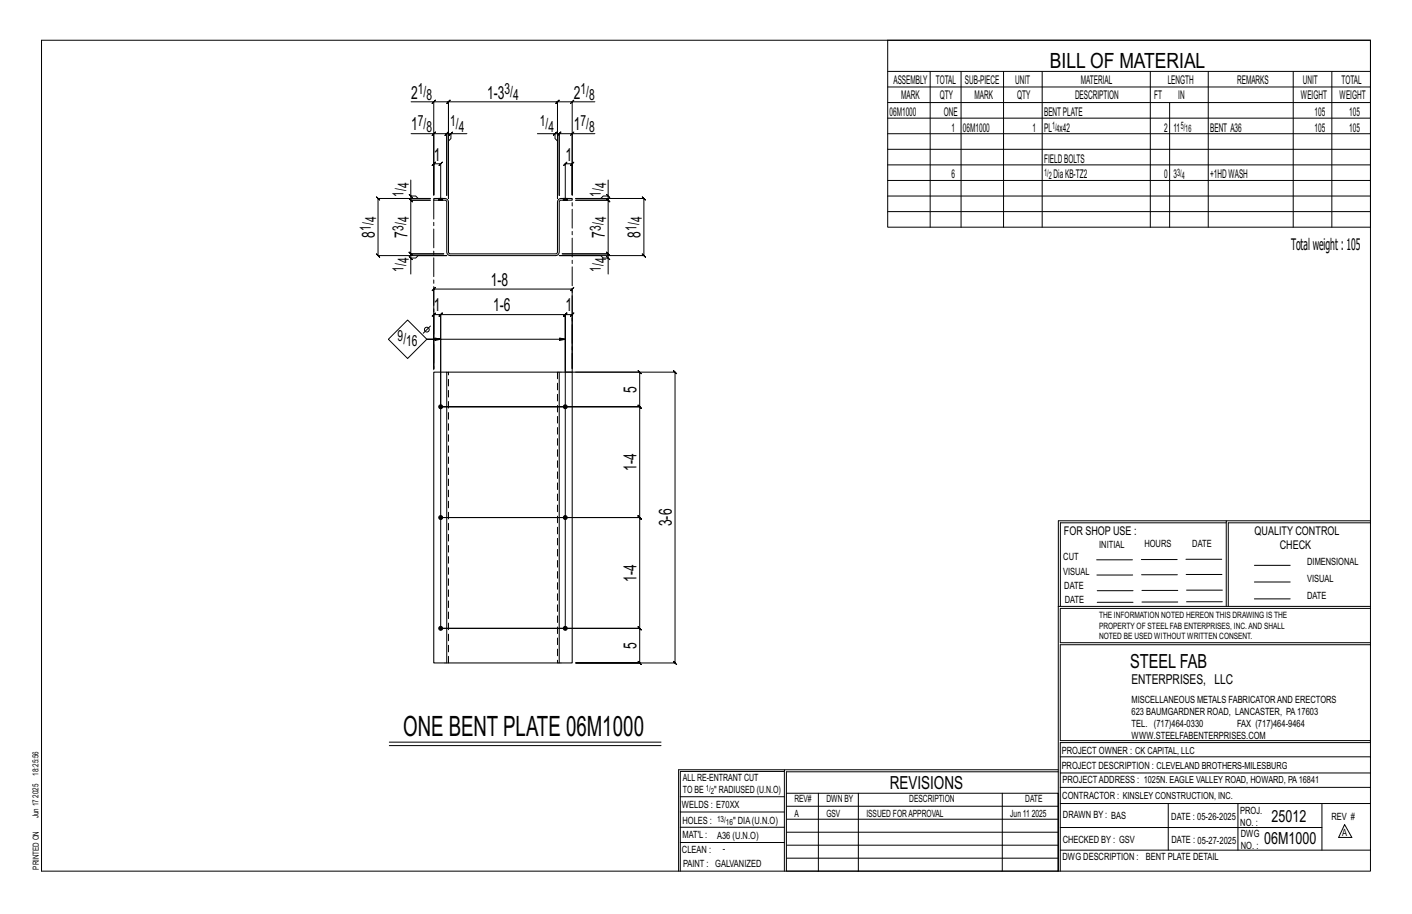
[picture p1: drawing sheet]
<svg xmlns="http://www.w3.org/2000/svg" width="432mm" height="279mm" viewBox="0 0 432 279" stroke-linecap="round" stroke-linejoin="round" font-family="sans-serif">
<g fill="none" stroke="#000" stroke-width=".31">
<path d="M12.7 12.3h406.4v254h-406.4zM271.5 12.3h147.6v57.2h-147.6zM125.7 31.1h6.9v28.5v-9.5l-.5 .5 1-1-.5 .5h2.2l-.5 .5 1-1-.5 .5v10.6M132.6 31.1l-.5 .5 1-1zM132.6 31.1h4.5l-.5 .5 1-1-.5 .5v29.6M175 31.1h-4.5l.5-.5-1 1 .5-.5v29.6M175.5 30.6l-1 1zM181.9 31.1h-6.9v28.5M271.5 21.8h147.6M271.5 26.6h147.6M271.5 31.4h147.6M271.5 36.1h147.6"/>
<path d="M284.5 21.8v47.7M293.9 21.8v47.7M306.9 21.8v47.7M318.7 21.8v47.7M351.8 21.8v47.7M357.7 31.4v38.1M369.5 21.8v47.7M395.5 21.8v47.7M407.3 21.8v47.7M125.1 59.4l1 1zM125.6 55v4.9h1.5l.8 .8h3.7h-16l-.5-.5 1 1-.5-.5v17.4l-.5-.5 1 1-.5-.5h21h-8.7l-.8 .8h-1.5v4.9M125.6 59.9v1.3l-.5-.5 1 1-.5-.5h6h-6l-.5-.5 1 1-.5-.5v16.4l-.5-.5 1 1-.5-.5h10.1h-10.1l-.5-.5 1 1-.5-.5v1.3"/>
<path d="M125.7 40.9h6.9v18.7M132.1 41.4l1-1zM132.6 40.9h4l-.5 .5 1-1-.5 .5v18.9v-18.9l-.5 .5 1-1-.5 .5h1.3M138.4 40.4l-1 1zM142.8 40.9h-4.9v1.5l-.8 .7v17.6v-29.6l-.5 .5 1-1-.5 .5h33.4l-.5 .5 1-1-.5 .5v29.6M164.3 40.9h5.4v1.5l.8 .7v17.6M169.2 41.4l1-1zM169.7 40.9h1.3l-.5 .5 1-1-.5 .5v18.9v-18.9l-.5 .5 1-1-.5 .5h4M175.5 40.4l-1 1zM181.9 40.9h-6.9v18.7v-9.5l.5-.5-1 1 .5-.5h-2.1l.5-.5-1 1 .5-.5v10.6M185.5 59.4l1 1zM186 59.9v1.3l-.5-.5 1 1-.5-.5h-10h10l-.5-.5 1 1-.5-.5v16.4l-.5-.5 1 1-.5-.5h-14.1h14.1l-.5-.5 1 1-.5-.5v1.3"/>
<path d="M186 55v4.9h-1.5l-.8 .8h-7.7h20.9l-.5-.5 1 1-.5-.5v17.4l-.5-.5 1 1-.5-.5h-25.9h12.7l.8 .8h1.5v4.9M271.5 40.9h147.6M271.5 45.6h147.6M271.5 50.4h147.6M271.5 55.2h147.6M271.5 59.9h147.6M125.1 78.4l1 1zM185.5 78.4l1 1zM271.5 64.7h147.6M131.6 99.7l-2.2 2.2M118.8 103.7l5.8-5.9 5.9 5.9-5.9 5.9zM134.8 103.7l-1.8-.4v.8l1.8-.4h-4.3h42.4l-1.8 .4v-.8l1.8 .4"/>
<path d="M176 113.8h30.4l-.5-.5 1 1-.5-.5v88.9l-.5-.5 1 1-.5-.5h-30.4h19.6l.5 .5-1-1 .5 .5v-10.6l.5 .5-1-1 .5 .5h-60.8M134.8 124.3v-28.1l.5-.5-1 1 .5-.5h-2.2l.5-.5-1 1 .5-.5v16.5v-24.3l-.5 .5 1-1-.5 .5h42.4l-.5 .5 1-1-.5 .5v24.3v-16.5l.5-.5-1 1 .5-.5h-2.1l.5-.5-1 1 .5-.5v17.6h22.7l-.5-.5 1 1-.5-.5v10.5l-.5-.5 1 1-.5-.5h-60.8h60.8l-.5-.5 1 1-.5-.5v33.9l-.5-.5 1 1-.5-.5h-60.8h60.8l-.5-.5 1 1-.5-.5v33.9l-.5-.5 1 1-.5-.5h-60.8v-95.9l-.5 .5 1-1-.5 .5h38.1l-.5 .5 1-1-.5 .5v95.9M375 159.8h-50.7v25.6M375 159.2h-51.3l-.1 107.1M419.1 159.2h-44.1v26.2M419.1 159.8h-43.5v25.6M335.4 171.1h10.9M335.4 175.8h11M349 171h11M349.1 175.7h11M362.7 171h10.9M362.7 175.6h11"/>
<path d="M383.6 172.8h11M383.6 177.9h11M323.7 185.4h95.4M335.5 184.1h11M335.5 180.6h11M349.2 184h11M349.2 180.5h11M362.9 180.4h10.9M362.9 184h10.9M383.6 183.1h11M419.1 186h-94.9v10.5h94.9M419.1 197.1h-94.9v29.3h94.9v.6h-94.9v39.3"/>
<path d="M119.1 226.9h83.1M119.1 227.9h83.1M239.9 235.8h-31.9v30.5M239.9 235.3h-32.4v31M323.6 235.3h-83.7v31M323.6 235.9h-83.1v6.6M324.2 236.3h94.9M324.2 231.4h94.9M208 252.9h31.9M208 257.5h31.9M208 243.6h31.9M208 248.2h31.9"/>
<path d="M240.5 242.5h83.1v23.8h-83.1zM240.5 258.4h83.1M240.5 254.4h83.1M240.5 250.4h83.1M240.5 246.5h83.1M250.3 242.5v23.8M262.5 242.5v23.8M306.5 242.5v23.8M324.2 253h80.1M324.2 245.6h94.9M324.2 259.9h94.9M324.2 240.7h94.9"/>
<path d="M357.3 245.6v14.3M378.6 245.6v14.3M404.3 245.6v14.3M411.2 252.1l2.2 3.9h-4zM240.5 262.3h83.1"/>
<circle cx="130.5" cy="100.8" r=".74"/>
</g>
<g fill="#000" stroke="#000" stroke-width=".31">
<circle cx="134.8" cy="124.3" r=".6"/>
<circle cx="172.9" cy="124.3" r=".6"/>
<circle cx="134.8" cy="158.2" r=".6"/>
<circle cx="172.9" cy="158.2" r=".6"/>
<circle cx="134.8" cy="192.1" r=".6"/>
<circle cx="172.9" cy="192.1" r=".6"/>
</g>
<path d="M132.6 60.7h3.5l.9 .5 .1 15.9 .6 .5 32.5-.1 .3-.4 .1-15.9 .9-.5h3.5v.5h-3.5l-.5 .5v15.4l-.5 .9-32.8 .1-.6-.1-.5-.9-.1-15.6-.4-.3h-3.5zM134.2 60.7h.1M134.2 61.2h.1M135.4 60.7h.1M135.4 61.2h.1M172.3 60.7h.1M172.3 61.2h.1M173.5 60.7h.1M173.5 61.2h.1M136.6 113.8h-4v88.9h38.4v-88.9h-34.4v88.9M171 113.8h4v88.9h-4" fill="none" stroke="#000" stroke-width=".32"/>
<g fill="none" stroke="#000" stroke-width=".31" stroke-dasharray="2 1.4">
<path d="M134.2 60.7h.1M134.2 60.7v.5M134.2 61.2h.1M134.3 61.2v-.5M134.5 60.7h.3v.5h-.3zM134.5 61.2h-.2v-.5h.2M134.8 61.2h.2v-.5h.2M134.8 60.7h.2M135 61.2h.2l.1-.5M135.2 61.2l.2-.5M135.4 61.2v-.5M135.4 61.2h-.1"/>
<path d="M172.3 60.7h.1M172.3 60.7v.5M172.3 61.2h.1M172.4 61.2v-.5M172.6 60.7h.3v.5h-.3zM172.6 61.2h-.2v-.5h.2M172.9 61.2h.2v-.5h.2M172.9 60.7h.2M173.1 61.2h.2l.1-.5M173.3 61.2l.2-.5M173.5 61.2v-.5M173.5 61.2h-.1"/>
<path d="M170.5 113.8v88.9M137.1 202.7v-88.9"/>
</g>
<path d="M132.6 61.2v52.6M175 113.8v-52.6" fill="none" stroke="#000" stroke-width=".31" stroke-dasharray="5.8 1 1 1"/>
<text font-size="8.6" x="123.3" y="224.9">ONE BENT PLATE 06M1000</text>
<text font-size="6.4" x="321.1" y="20.7">BILL OF MATERIAL</text>
<text font-size="5.9" x="345.6" y="204.1">STEEL FAB</text>
<g font-size="5.5">
<text x="125.7" y="30.1">2</text>
<text x="149" y="30.1">1-3</text>
<text x="175.5" y="30.1">2</text>
<text x="125.7" y="39.9">1</text>
<text x="175.5" y="39.9">1</text>
<text x="132.7" y="49.1">1</text>
<text x="172.9" y="49.1">1</text>
<text x="114.6" y="72.6" transform="rotate(-90 114.6 72.6)">8</text>
<text x="124.6" y="72.6" transform="rotate(-90 124.6 72.6)">7</text>
<text x="185" y="72.6" transform="rotate(-90 185 72.6)">7</text>
<text x="195.9" y="72.6" transform="rotate(-90 195.9 72.6)">8</text>
<text x="150.1" y="87.4">1-8</text>
<text x="132.7" y="95.2">1</text>
<text x="150.8" y="95.2">1-6</text>
<text x="172.9" y="95.2">1</text>
<text x="194.6" y="120.1" transform="rotate(-90 194.6 120.1)">5</text>
<text x="194.6" y="143.9" transform="rotate(-90 194.6 143.9)">1-4</text>
<text x="205.4" y="160.9" transform="rotate(-90 205.4 160.9)">3-6</text>
<text x="194.6" y="177.8" transform="rotate(-90 194.6 177.8)">1-4</text>
<text x="194.6" y="198.4" transform="rotate(-90 194.6 198.4)">5</text>
<text x="272.2" y="241.1">REVISIONS</text>
</g>
<g font-size="5.1">
<text x="388.9" y="251.3">25012</text>
<text x="386.6" y="258.1">06M1000</text>
</g>
<text font-size="4.9" x="394.8" y="76.4">Totalweight : 105</text>
<g font-size="4.7">
<text x="127.8" y="28.9">1/</text>
<text x="154.3" y="28.9">3/</text>
<text x="177.6" y="28.9">1/</text>
<text x="130.4" y="30.5">8</text>
<text x="156.9" y="30.5">4</text>
<text x="180.2" y="30.5">8</text>
<text x="127.8" y="38.6">7/</text>
<text x="130.4" y="40.3">8</text>
<text x="137.7" y="38.6">1/</text>
<text x="140.3" y="40.3">4</text>
<text x="165.1" y="38.6">1/</text>
<text x="167.7" y="40.3">4</text>
<text x="177.6" y="38.6">7/</text>
<text x="180.2" y="40.3">8</text>
<text x="125" y="57.5" transform="rotate(-90 125 57.5)">4</text>
<text x="185.4" y="57.5" transform="rotate(-90 185.4 57.5)">4</text>
<text x="123.4" y="60.1" transform="rotate(-90 123.4 60.1)">1/</text>
<text x="183.7" y="60.1" transform="rotate(-90 183.7 60.1)">1/</text>
<text x="113.4" y="70.6" transform="rotate(-90 113.4 70.6)">1/</text>
<text x="115" y="67.9" transform="rotate(-90 115 67.9)">4</text>
<text x="123.4" y="70.6" transform="rotate(-90 123.4 70.6)">3/</text>
<text x="125" y="67.9" transform="rotate(-90 125 67.9)">4</text>
<text x="183.7" y="70.6" transform="rotate(-90 183.7 70.6)">3/</text>
<text x="185.4" y="67.9" transform="rotate(-90 185.4 67.9)">4</text>
<text x="194.7" y="70.6" transform="rotate(-90 194.7 70.6)">1/</text>
<text x="196.3" y="67.9" transform="rotate(-90 196.3 67.9)">4</text>
<text x="123.4" y="83" transform="rotate(-90 123.4 83)">1/</text>
<text x="125" y="80.4" transform="rotate(-90 125 80.4)">4</text>
<text x="183.7" y="83" transform="rotate(-90 183.7 83)">1/</text>
<text x="185.4" y="80.4" transform="rotate(-90 185.4 80.4)">4</text>
<text x="121.6" y="104.2">9/</text>
<text x="124.2" y="105.9">16</text>
</g>
<text font-size="4.2" x="346" y="209.1">ENTERPRISES, LLC</text>
<g font-size="3.7">
<text x="273.2" y="25.6">ASSEMBLY</text>
<text x="286.2" y="25.6">TOTAL</text>
<text x="295.1" y="25.6">SUB-PIECE</text>
<text x="310.4" y="25.6">UNIT</text>
<text x="330.5" y="25.6">MATERIAL</text>
<text x="357.1" y="25.6">LENGTH</text>
<text x="378.3" y="25.6">REMARKS</text>
<text x="398.4" y="25.6">UNIT</text>
<text x="410.2" y="25.6">TOTAL</text>
<text x="272.1" y="35.5">06M1000</text>
<text x="275.6" y="30.4">MARK</text>
<text x="287.4" y="30.4">QTY</text>
<text x="288.6" y="35.5">ONE</text>
<text x="298" y="30.4">MARK</text>
<text x="311" y="30.4">QTY</text>
<text x="319.3" y="35.5">BENTPLATE</text>
<text x="328.7" y="30.4">DESCRIPTION</text>
<text x="353" y="30.4">FT</text>
<text x="360.3" y="30.4">IN</text>
<text x="397.8" y="30.4">WEIGHT</text>
<text x="402" y="35.5">105</text>
<text x="409.6" y="30.4">WEIGHT</text>
<text x="412.6" y="35.5">105</text>
<text x="290.9" y="40.2">1</text>
<text x="294.5" y="40.2">06M1000</text>
<text x="315.8" y="40.2">1</text>
<text x="319.3" y="40.2">PL x42</text>
<text x="356" y="40.2">2</text>
<text x="358.9" y="40.2">11</text>
<text x="370.1" y="40.2">BENT A36</text>
<text x="402" y="40.2">105</text>
<text x="412.6" y="40.2">105</text>
<text x="319.3" y="49.7">FIELDBOLTS</text>
<text x="290.9" y="54.5">6</text>
<text x="322.2" y="54.5">DiaKB-TZ2</text>
<text x="356" y="54.5">0</text>
<text x="358.9" y="54.5">3</text>
<text x="370.1" y="54.5">+1HDWASH</text>
<text x="325.3" y="163.4">FOR SHOP USE :</text>
<text x="383.7" y="163.4">QUALITY CONTROL</text>
<text x="391.4" y="167.8">CHECK</text>
</g>
<g font-size="3.1">
<text x="321.7" y="39.4">1/</text>
<text x="323.1" y="40.5">4</text>
<text x="361.1" y="39.4">5/</text>
<text x="362.5" y="40.5">16</text>
<text x="319.3" y="53.7">1/</text>
<text x="360" y="53.7">3/</text>
<text x="320.7" y="54.8">2</text>
<text x="361.4" y="54.8">4</text>
<text x="336.2" y="167.4">INITIAL</text>
<text x="350" y="167.1">HOURS</text>
<text x="364.6" y="167.2">DATE</text>
<text x="325.2" y="171.3">CUT</text>
<text x="399.8" y="172.8">DIMENSIONAL</text>
<text x="325.1" y="175.8">VISUAL</text>
<text x="399.8" y="177.9">VISUAL</text>
<text x="325.5" y="180">DATE</text>
<text x="325.7" y="184.4">DATE</text>
<text x="399.8" y="183.1">DATE</text>
<text x="346" y="215">MISCELLANEOUS METALS FABRICATORAND ERECTORS</text>
<text x="346" y="218.6">623 BAUMGARDNER ROAD, LANCASTER, PA17603</text>
<text x="346" y="225.8">WWW.STEELFABENTERPRISES.COM</text>
<text x="346" y="222.2">TEL. (717)464-0330</text>
<text x="378.3" y="222.2">FAX (717)464-9464</text>
<text x="324.7" y="230.5">PROJECT OWNER : CK CAPITAL, LLC</text>
<text x="208.8" y="238.8">ALL RE-ENTRANT CUT</text>
<text x="324.7" y="235.1">PROJECT DESCRIPTION : CLEVELAND BROTHERS-MILESBURG</text>
<text x="324.9" y="239.5">PROJECTADDRESS : 1025N. EAGLE VALLEY ROAD, HOWARD, PA16841</text>
<text x="208.8" y="242.5">TO BE</text>
<text x="218.4" y="242.5">&quot; RADIUSED (U.N.O)</text>
<text x="242.9" y="245.3">REV#</text>
<text x="252.7" y="245.3">DWN BY</text>
<text x="278.1" y="245.3">DESCRIPTION</text>
<text x="313.5" y="245.3">DATE</text>
<text x="324.9" y="244.2">CONTRACTOR : KINSLEY CONSTRUCTION, INC.</text>
<text x="208.5" y="247">WELDS : E70XX</text>
<text x="208.7" y="251.7">HOLES :</text>
<text x="224.2" y="251.8">&quot; DIA(U.N.O)</text>
<text x="242.9" y="249.9">A</text>
<text x="252.7" y="249.9">GSV</text>
<text x="264.9" y="249.9">ISSUED FORAPPROVAL</text>
<text x="309" y="249.9">Jun 11</text>
<text x="315.5" y="249.9">2025</text>
<text x="325.1" y="250">DRAWN BY : BAS</text>
<text x="358.2" y="250.5">DATE : 05-26-2025</text>
<text x="379.3" y="248.9">PROJ.</text>
<text x="407.2" y="250.5">REV #</text>
<text x="208.7" y="256.3">MAT'L :</text>
<text x="219.3" y="256.4">A36 (U.N.O)</text>
<text x="325" y="257.6">CHECKED BY : GSV</text>
<text x="358.3" y="257.7">DATE : 05-27-2025</text>
<text x="379.3" y="252.5">NO. :</text>
<text x="379.5" y="255.9">DWG</text>
<text x="410.5" y="255.5">A</text>
<text x="208.6" y="260.7">CLEAN :</text>
<text x="221.1" y="260.6">-</text>
<text x="324.9" y="262.9">DWG DESCRIPTION :</text>
<text x="350.4" y="263">BENT PLATE DETAIL</text>
<text x="379.5" y="259.5">NO. :</text>
<text x="208.9" y="265">PAINT : GALVANIZED</text>
</g>
<g font-size="2.7">
<text x="336.1" y="189">THE INFORMATION NOTED HEREON THIS DRAWING IS THE</text>
<text x="336.1" y="195.4">NOTED BE USED WITHOUT WRITTEN CONSENT.</text>
<text x="336.1" y="192.2">PROPERTY OF STEEL FAB ENTERPRISES, INC.AND SHALL</text>
</g>
<g font-size="2.6">
<text x="215.9" y="241.8">1/</text>
<text x="217.4" y="242.7">2</text>
<text x="219.3" y="251.1">13/</text>
<text x="222" y="252.1">16</text>
</g>
<g font-size="2.5">
<text x="11.7" y="237.1" transform="rotate(-90 11.7 237.1)">18:25:56</text>
<text x="11.8" y="243.8" transform="rotate(-90 11.8 243.8)">2025</text>
<text x="11.8" y="250.1" transform="rotate(-90 11.8 250.1)">Jun 17</text>
<text x="11.9" y="265.8" transform="rotate(-90 11.9 265.8)">PRINTED ON</text>
</g>
</svg>
